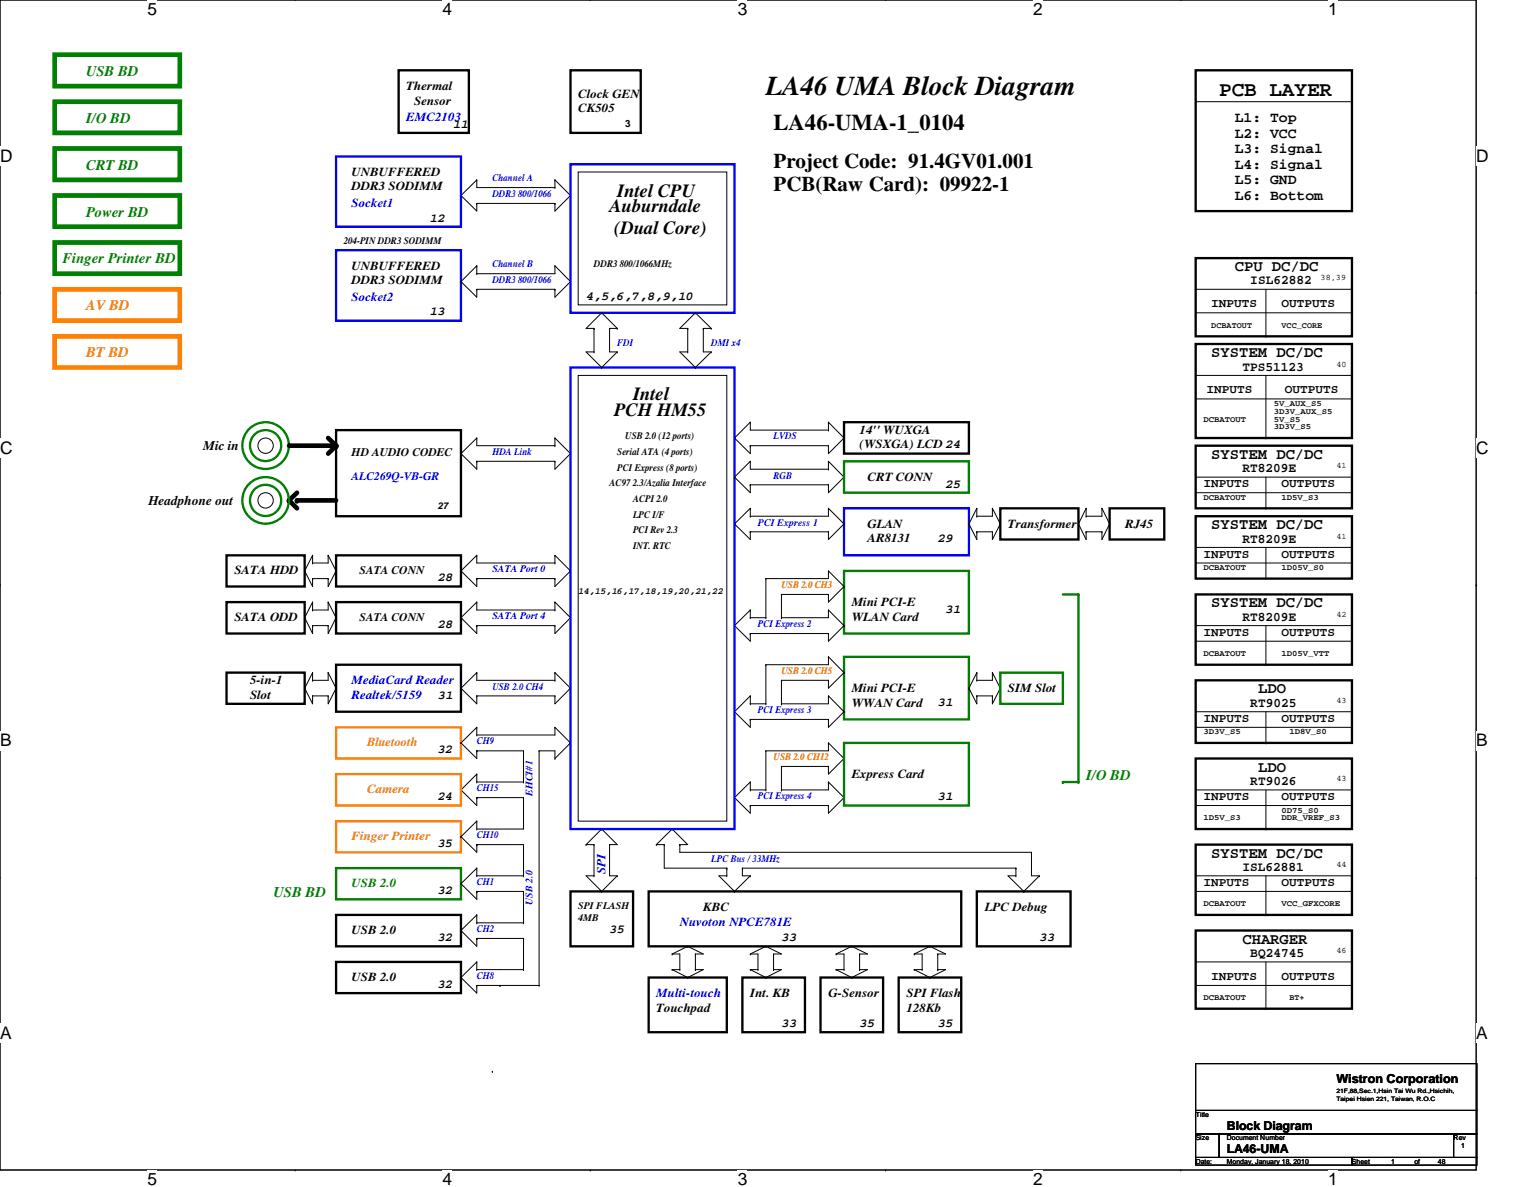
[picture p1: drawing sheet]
<svg xmlns="http://www.w3.org/2000/svg" width="279mm" height="216mm" viewBox="0 0 279 216" stroke-linecap="round" stroke-linejoin="round" font-family="sans-serif">
<path d="M0 0h268.7v212.8h-268.7z" fill="none" stroke="#000" stroke-width=".18"/>
<g fill="#fff">
<path d="M26.8 0h1.8v3.5h-1.8z"/>
<path d="M26.8 212.8h1.8v3.1h-1.8z"/>
</g>
<path d="M53.7 0h.1M53.7 212.8h.1" fill="none" stroke="#000" stroke-width=".18"/>
<g fill="#fff">
<path d="M80.6 0h1.7v3.5h-1.7z"/>
<path d="M80.6 212.8h1.7v3.1h-1.7z"/>
</g>
<path d="M107.4 0h.1M107.4 212.8h.1" fill="none" stroke="#000" stroke-width=".18"/>
<g fill="#fff">
<path d="M134.3 0h1.7v3.5h-1.7z"/>
<path d="M134.3 212.8h1.7v3.1h-1.7z"/>
</g>
<path d="M161.2 0h.1M161.2 212.8h.1" fill="none" stroke="#000" stroke-width=".18"/>
<g fill="#fff">
<path d="M188 0h1.8v3.5h-1.8z"/>
<path d="M188 212.8h1.8v3.1h-1.8z"/>
</g>
<path d="M214.9 0h.1M214.9 212.8h.1" fill="none" stroke="#000" stroke-width=".18"/>
<g fill="#fff">
<path d="M241.8 0h1.7v3.5h-1.7z"/>
<path d="M241.8 212.8h1.7v3.1h-1.7z"/>
<path d="M0 26.6h2.2v3.5h-2.2z"/>
<path d="M268.7 26.6h2.2v3.5h-2.2z"/>
<path d="M0 79.8h2.2v3.4h-2.2z"/>
<path d="M268.7 79.8h2.2v3.4h-2.2z"/>
</g>
<path d="M0 53.2h.1M268.7 53.2h.1" fill="none" stroke="#000" stroke-width=".18"/>
<g fill="#fff">
<path d="M0 133h2.1v3.4h-2.1z"/>
<path d="M268.7 133h2.1v3.4h-2.1z"/>
</g>
<path d="M0 106.4h.1M268.7 106.4h.1" fill="none" stroke="#000" stroke-width=".18"/>
<g fill="#fff">
<path d="M0 186.2h2.1v3.5h-2.1z"/>
<path d="M268.7 186.2h2.1v3.5h-2.1z"/>
</g>
<g fill="none" stroke="#000" stroke-width=".18">
<path d="M83.9 35.6h.1M83.9 35.6l2.9 2.8v-1.4M86.8 32.7h.1M86.8 37h.1M86.8 32.7v1.4h14.2M86.8 32.7l-2.9 2.9M86.8 37h14.2M101 32.7h.1M101 37h.1M101 34.1h.1M101 32.7v1.4M101 32.7l2.8 2.9"/>
<path d="M103.8 35.6h.1M103.8 35.6l-2.8 2.8v-1.4M105.2 31.3h27.1v24.2h-27.1zM83.9 51.2h.1M83.9 51.2l2.9 2.9v-1.5M86.8 49.8h.1M86.8 52.6h.1M86.8 48.3h.1M86.8 48.3v1.5M86.8 48.3l-2.9 2.9M86.8 52.6h14.2M101 52.6h.1"/>
<path d="M101 48.3h.1M101 48.3v1.5h-14.2M101 48.3l2.8 2.9M103.8 51.2h.1M103.8 51.2l-2.8 2.9v-1.5M108.1 59.7h.1M108.1 59.7v4.3M109.5 56.9h.1M109.5 56.9l-2.8 2.8h1.4M109.5 56.9l2.9 2.8M111 59.7h.1M111 59.7v4.3h1.4"/>
<path d="M111 59.7h1.4M112.4 59.7h.1M125.2 59.7h.1M125.2 59.7v4.3M126.6 56.9h.1M126.6 56.9l-2.9 2.8h1.5M126.6 56.9l2.9 2.8M128 59.7h.1M128 59.7h1.5M128 59.7v4.3h1.5M129.5 59.7h.1M86.8 79.7h.1"/>
<path d="M86.8 79.7v1.4h14.2M86.8 79.7l-2.9 2.8M101 79.7h.1M101 79.7v1.4M101 79.7l2.8 2.8M105.2 68.3h27.1v81.1h-27.1zM108.1 64h.1M108.1 64h-1.4l2.8 2.8M109.5 66.8h.1M112.4 64h.1M112.4 64l-2.9 2.8M125.2 64h.1"/>
<path d="M125.2 64h-1.5l2.9 2.8M126.6 66.8h.1M129.5 64h.1M129.5 64l-2.9 2.8M133.7 79.7h.1M133.7 79.7l2.9 2.8v-1.4M136.6 76.8h.1M136.6 76.8v1.4h14.2M136.6 76.8l-2.9 2.9M150.8 76.8h.1M150.8 78.2h.1M150.8 76.8v1.4"/>
<path d="M150.8 76.8l2.8 2.9M153.6 79.7h.1M153.6 79.7l-2.8 2.8v-1.4M83.9 82.5h.1M83.9 82.5l2.9 2.8v-1.4M86.8 83.9h.1M86.8 83.9h14.2M101 83.9h.1M101 81.1h.1M103.8 82.5h.1M103.8 82.5l-2.8 2.8v-1.4M133.7 95.3h.1"/>
<path d="M133.7 86.8h.1M133.7 86.8l2.9 2.8v-1.4M133.7 95.3l2.9 2.8v-1.4M136.6 92.5h.1M136.6 96.7h.1M136.6 93.9h.1M136.6 81.1h.1M136.6 88.2h.1M136.6 83.9h.1M136.6 83.9v1.4h14.2M136.6 92.5v1.4M136.6 92.5l-2.9 2.8"/>
<path d="M136.6 96.7h14.2M136.6 81.1h14.2M136.6 88.2h14.2M136.6 83.9l-2.9 2.9M150.8 92.5h.1M150.8 96.7h.1M150.8 81.1h.1M150.8 88.2h.1M150.8 83.9h.1M150.8 85.3h.1M150.8 83.9v1.4M150.8 92.5v1.4h-14.2"/>
<path d="M150.8 92.5l2.8 2.8M150.8 83.9l2.8 2.9M153.6 95.3h.1M153.6 86.8h.1M153.6 86.8l-2.8 2.8v-1.4M153.6 95.3l-2.8 2.8v-1.4M176.4 95.3h.1M176.4 95.3l1.4 2.8v-1.4M177.8 92.5h.1M177.8 96.7h.1M177.8 93.9h.1M177.8 96.7h2.8"/>
<path d="M177.8 92.5l-1.4 2.8M177.8 92.5v1.4M180.6 96.7h.1M180.6 92.5h.1M180.6 92.5v1.4h-2.8M180.6 92.5l1.5 2.8M182.1 95.3h.1M182.1 95.3l-1.5 2.8v-1.4M196.3 95.3h.1M196.3 95.3l1.4 2.8v-1.4M197.7 92.5h.1M197.7 96.7h.1"/>
<path d="M197.7 93.9h.1M197.7 96.7h2.9M197.7 92.5l-1.4 2.8M197.7 92.5v1.4M200.6 96.7h.1M200.6 92.5h.1M200.6 92.5v1.4h-2.9M200.6 92.5l1.4 2.8M202 95.3h.1M202 95.3l-1.4 2.8v-1.4M55.5 103.8h.1M55.5 112.4h.1"/>
<path d="M55.5 103.8l1.4 2.9v-1.5M55.5 112.4l1.4 2.8v-1.4M56.9 101h.1M56.9 105.2h.1M56.9 102.4h.1M56.9 109.5h.1M56.9 113.8h.1M56.9 111h.1M56.9 101v1.4M56.9 109.5v1.5M56.9 105.2h2.8M56.9 113.8h2.8"/>
<path d="M56.9 101l-1.4 2.8M56.9 109.5l-1.4 2.9M59.7 105.2h.1M59.7 101h.1M59.7 113.8h.1M59.7 109.5h.1M59.7 101v1.4h-2.8M59.7 109.5v1.5h-2.8M59.7 101l1.5 2.8M59.7 109.5l1.5 2.9M61.2 103.8h.1M61.2 112.4h.1"/>
<path d="M61.2 103.8l-1.5 2.9v-1.5M61.2 112.4l-1.5 2.8v-1.4M83.9 103.8h.1M83.9 112.4h.1M83.9 103.8l2.9 2.9v-1.5M83.9 112.4l2.9 2.8v-1.4M86.8 105.2h.1M86.8 101h.1M86.8 113.8h.1M86.8 109.5h.1M86.8 101v1.4h14.2M86.8 109.5v1.5h14.2"/>
<path d="M86.8 105.2h14.2M86.8 101l-2.9 2.8M86.8 113.8h14.2M86.8 109.5l-2.9 2.9M101 105.2h.1M101 101h.1M101 102.4h.1M101 113.8h.1M101 109.5h.1M101 111h.1M101 101v1.4M101 109.5v1.5"/>
<path d="M101 101l2.8 2.8M101 109.5l2.8 2.9M103.8 103.8h.1M103.8 112.4h.1M103.8 103.8l-2.8 2.9v-1.5M103.8 112.4l-2.8 2.8v-1.4M133.7 113.8h.1M133.7 113.8l2.9 2.8v-1.4M136.6 111h.1M136.6 115.2h.1M136.6 112.4h.1M136.6 111v1.4"/>
<path d="M136.6 111l-2.9 2.8M136.6 115.2h14.2M136.6 112.4h2.8M139.4 105.2h.1M139.4 112.4h.1M139.4 105.2v7.2M142.2 112.4h.1M142.2 108.1h.1M142.2 108.1v4.3M142.2 108.1h8.6M150.8 111h.1M150.8 115.2h.1"/>
<path d="M150.8 119.5h.1M150.8 103.8h.1M150.8 108.1h.1M150.8 103.8v1.4h-11.4M150.8 111v1.4h-8.6M150.8 119.5v1.4h-11.4M150.8 111l2.8 2.8M150.8 119.5l2.8 2.8M150.8 103.8l2.8 2.9M153.6 113.8h.1M153.6 106.7h.1M153.6 106.7l-2.8 2.8v-1.4"/>
<path d="M153.6 113.8l-2.8 2.8v-1.4M55.5 125.2h.1M55.5 125.2l1.4 2.8v-1.4M56.9 122.3h.1M56.9 126.6h.1M56.9 123.7h.1M56.9 126.6h2.8M56.9 122.3l-1.4 2.9M56.9 122.3v1.4M59.7 126.6h.1M59.7 122.3h.1M59.7 122.3v1.4h-2.8"/>
<path d="M59.7 122.3l1.5 2.9M61.2 125.2h.1M61.2 125.2l-1.5 2.8v-1.4M83.9 125.2h.1M83.9 135.1h.1M83.9 125.2l2.9 2.8v-1.4M83.9 135.1l2.9 2.9v-1.4M86.8 126.6h.1M86.8 122.3h.1M86.8 133.7h.1M86.8 136.6h.1M86.8 132.3h.1"/>
<path d="M86.8 126.6h14.2M86.8 122.3l-2.9 2.9M86.8 122.3v1.4h14.2M86.8 132.3v1.4M86.8 136.6h8.5v5.6M86.8 132.3l-2.9 2.8M98.1 136.6h.1M98.1 136.6h2.9v1.4M98.1 136.6v42.6M101 126.6h.1M101 122.3h.1M101 123.7h.1"/>
<path d="M101 132.3h.1M101 138h.1M101 122.3v1.4M101 132.3v1.4h-14.2M101 122.3l2.8 2.9M101 132.3l2.8 2.8M103.8 125.2h.1M103.8 135.1h.1M103.8 125.2l-2.8 2.8v-1.4M103.8 135.1l-2.8 2.9M133.7 129.5h.1M133.7 129.5l2.9 2.8v-1.4"/>
<path d="M136.6 126.6h.1M136.6 130.9h.1M136.6 128h.1M136.6 126.6v1.4M136.6 126.6l-2.9 2.9M136.6 130.9h14.2M136.6 128h2.8M139.4 120.9h.1M139.4 128h.1M139.4 136.6h.1M139.4 120.9v7.1M139.4 136.6v7.1"/>
<path d="M142.2 128h.1M142.2 123.7h.1M142.2 139.4h.1M142.2 123.7h8.6M142.2 123.7v4.3M142.2 139.4v4.3M142.2 139.4h8.6M150.8 126.6h.1M150.8 130.9h.1M150.8 123.7h.1M150.8 135.1h.1M150.8 139.4h.1"/>
<path d="M150.8 135.1v1.5h-11.4M150.8 126.6v1.4h-8.6M150.8 126.6l2.8 2.9M150.8 135.1l2.8 2.9M153.6 129.5h.1M153.6 122.3h.1M153.6 138h.1M153.6 122.3l-2.8 2.9v-1.5M153.6 129.5l-2.8 2.8v-1.4M153.6 138l-2.8 2.8v-1.4M176.4 125.2h.1M176.4 125.2l1.4 2.8v-1.4"/>
<path d="M177.8 122.3h.1M177.8 126.6h.1M177.8 123.7h.1M177.8 126.6h2.8M177.8 122.3v1.4M177.8 122.3l-1.4 2.9M180.6 126.6h.1M180.6 122.3h.1M180.6 122.3v1.4h-2.8M180.6 122.3l1.5 2.9M182.1 125.2h.1M182.1 125.2l-1.5 2.8v-1.4"/>
<path d="M0 159.6h.1M83.9 143.7h.1M83.9 152.2h.1M83.9 143.7l2.9 2.8v-1.4M83.9 152.2l2.9 2.8v-1.4M86.8 142.2h.1M86.8 145.1h.1M86.8 140.8h.1M86.8 159.3h.1M86.8 157.9h.1M86.8 150.8h.1M86.8 153.6h.1"/>
<path d="M86.8 149.4h.1M86.8 140.8v1.4M86.8 149.4v1.4M86.8 157.9v1.4M86.8 153.6h8.5v5.7M86.8 159.3h8.5M86.8 142.2h8.5M86.8 145.1h8.5M86.8 140.8l-2.9 2.9M86.8 157.9l-2.9 2.8M86.8 149.4l-2.9 2.8M95.3 159.3h.1"/>
<path d="M95.3 142.2h.1M95.3 145.1h.1M95.3 145.1v5.7h-8.5M106.7 153.6h.1M106.7 153.6h1.4M108.1 159.3h.1M108.1 153.6h.1M108.1 159.3h-1.4l2.8 2.8M108.1 153.6v5.7M109.5 150.8h.1M109.5 150.8l2.9 2.8h-1.4M109.5 150.8l-2.8 2.8"/>
<path d="M111 153.6h.1M111 153.6v5.7h1.4M112.4 159.3h.1M112.4 159.3l-2.9 2.8M119.5 153.6h.1M119.5 153.6h1.4M120.9 153.6h.1M120.9 153.6v4.3h11.4M122.3 150.8h.1M122.3 150.8l2.9 2.8h-1.5M122.3 150.8l-2.8 2.8M123.7 153.6h.1"/>
<path d="M123.7 153.6v1.4h64M132.3 157.9h.1M132.3 159.3h.1M132.3 159.3h-1.4l2.8 2.8M132.3 157.9v1.4M133.7 145.1h.1M133.7 145.1l2.9 2.8v-1.4M135.1 157.9h.1M135.1 157.9h49.8M135.1 157.9v1.4h1.5M136.6 142.2h.1M136.6 146.5h.1"/>
<path d="M136.6 143.7h.1M136.6 159.3h.1M136.6 142.2v1.5M136.6 142.2l-2.9 2.9M136.6 146.5h14.2M136.6 143.7h2.8M136.6 159.3l-2.9 2.8M139.4 143.7h.1M142.2 143.7h.1M150.8 142.2h.1M150.8 146.5h.1M150.8 142.2v1.5h-8.6"/>
<path d="M150.8 142.2l2.8 2.9M153.6 145.1h.1M153.6 145.1l-2.8 2.8v-1.4M184.9 157.9h.1M184.9 159.3h.1M184.9 157.9v1.4M184.9 159.3h-1.4l2.9 2.8M187.7 155h.1M187.7 155v4.3h1.5M189.2 159.3h.1M189.2 159.3l-2.8 2.8M268.7 159.6h.1"/>
<path d="M83.9 177.8h.1M83.9 160.7h.1M83.9 169.2h.1M83.9 160.7l2.9 2.9v-1.5M83.9 169.2l2.9 2.9v-1.4M83.9 177.8l2.9 2.8v-1.4M86.8 179.2h.1M86.8 176.4h.1M86.8 175h.1M86.8 170.7h.1M86.8 162.1h.1M86.8 167.9h.1"/>
<path d="M86.8 166.4h.1M86.8 166.4v1.5M86.8 175v1.4M86.8 179.2h11.3M86.8 176.4h8.5M86.8 175l-2.9 2.8M86.8 162.1h8.5v5.8M86.8 170.7h8.5M86.8 167.9h8.5M86.8 166.4l-2.9 2.8M91 179.2h.1M95.3 176.4h.1"/>
<path d="M95.3 170.7h.1M95.3 167.9h.1M95.3 170.7v5.7M98.1 179.2h.1M109.5 162.1h.1M122.3 176.4h.1M122.3 173.5h.1M122.3 176.4h1.4M122.3 173.5h1.4v2.9M122.3 176.4l2.9 1.4M123.7 176.4h.1M125.2 172.1h.1"/>
<path d="M125.2 177.8h.1M125.2 172.1l2.8 1.4h-1.4M125.2 172.1l-2.9 1.4M126.6 173.5h.1M126.6 176.4h.1M126.6 176.4h1.4l-2.8 1.4M126.6 173.5v2.9M133.7 162.1h.1M136.6 176.4h.1M136.6 173.5h.1M136.6 176.4h1.4M136.6 173.5h1.4v2.9"/>
<path d="M136.6 176.4l2.8 1.4M138 176.4h.1M139.4 172.1h.1M139.4 177.8h.1M139.4 172.1l2.8 1.4h-1.4M139.4 172.1l-2.8 1.4M140.8 173.5h.1M140.8 176.4h.1M140.8 176.4h1.4l-2.8 1.4M140.8 173.5v2.9M152.2 176.4h.1M152.2 173.5h.1"/>
<path d="M152.2 176.4h1.4M152.2 173.5h1.4v2.9M152.2 176.4l2.8 1.4M153.6 176.4h.1M155 172.1h.1M155 177.8h.1M155 172.1l2.9 1.4h-1.4M155 172.1l-2.8 1.4M156.5 173.5h.1M156.5 176.4h.1M156.5 176.4h1.4l-2.9 1.4M156.5 173.5v2.9"/>
<path d="M166.4 176.4h.1M166.4 173.5h.1M166.4 176.4h1.5M166.4 173.5h1.5v2.9M166.4 176.4l2.8 1.4M167.9 176.4h.1M169.2 172.1h.1M169.2 177.8h.1M169.2 172.1l2.9 1.4h-1.4M169.2 172.1l-2.8 1.4M170.7 173.5h.1M170.7 176.4h.1"/>
<path d="M170.7 176.4h1.4l-2.9 1.4M170.7 173.5v2.9M186.4 162.1h.1M89.6 194.9h.1M217.6 193.5h51.2v8.5h-51.2zM217.6 202h51.2v4.2h-51.2zM217.6 206.2h4.3v4.3h-4.3zM217.6 210.5h28.5v1.4h-28.5zM221.9 206.2h42.7v4.3h-42.7zM246.1 210.5h22.7v1.4h-22.7zM264.6 206.2h4.2v4.3h-4.2z"/>
<circle cx="48.3" cy="81.1" r="1.4"/>
<circle cx="48.3" cy="91" r="1.4"/>
</g>
<g fill="none" stroke="#000" stroke-width=".42">
<path d="M72.6 12.8h12.7v11.4h-12.7zM103.8 12.8h12.8v11.4h-12.8zM61.2 78.2h22.7v15.7h-22.7zM153.6 76.8h22.8v5.7h-22.8zM182.1 92.5h14.2v5.6h-14.2zM202 92.5h9.9v5.6h-9.9zM41.2 101h14.3v5.7h-14.3zM41.2 109.5h14.3v5.7h-14.3zM61.2 101h22.7v5.7h-22.7zM61.2 109.5h22.7v5.7h-22.7zM41.2 122.3h14.3v5.7h-14.3zM61.2 120.9h22.7v8.6h-22.7z"/>
<path d="M61.2 166.4h22.7v5.7h-22.7zM61.2 175h22.7v5.6h-22.7zM103.8 162.1h11.4v10h-11.4zM118.1 177.8h14.2v9.9h-14.2zM118.1 162.1h56.9v10h-56.9zM135.1 177.8h11.4v9.9h-11.4zM149.4 177.8h11.3v9.9h-11.3zM163.6 177.8h11.4v9.9h-11.4zM177.8 162.1h17.1v10h-17.1z"/>
</g>
<path d="M61.2 28.4h22.7v12.8h-22.7zM103.8 29.9h29.9v27h-29.9zM61.2 45.5h22.7v12.8h-22.7zM103.8 66.8h29.9v84h-29.9zM153.6 92.5h22.8v8.5h-22.8z" fill="none" stroke="#00f" stroke-width=".42"/>
<g fill="none" stroke="#008000" stroke-width=".42">
<path d="M153.6 83.9h22.8v5.7h-22.8zM153.6 103.8h22.8v11.4h-22.8zM153.6 119.5h22.8v11.4h-22.8zM193.5 108.1h2.8M153.6 135.1h22.8v11.4h-22.8zM182.1 122.3h11.4v5.7h-11.4zM61.2 157.9h22.7v5.7h-22.7z"/>
<circle cx="48.3" cy="81" r="4.2"/>
<circle cx="48.3" cy="91" r="4.2"/>
<circle cx="48.3" cy="91" r="2.84"/>
<circle cx="48.3" cy="81" r="2.83"/>
</g>
<path d="M61.2 132.3h22.7v5.7h-22.7zM61.2 140.8h22.7v5.7h-22.7zM61.2 149.4h22.7v5.6h-22.7z" fill="none" stroke="#ff8000" stroke-width=".42"/>
<path d="M59.7 79.7l1.5 1.4M52.6 81.1h8.6M54.1 91h7.1M54.1 89.6l-1.5 1.4 1.5 1.5M61.2 81.1l-1.5 1.4" fill="none" stroke="#000" stroke-width=".85"/>
<g fill="#000">
<circle cx="52.6" cy="91" r=".42"/>
<circle cx="54.1" cy="91" r=".42"/>
<circle cx="61.2" cy="81.1" r=".42"/>
</g>
<circle cx="196.3" cy="108.1" r=".21" fill="#008000"/>
<path d="M196.3 108.1v34.1" fill="none" stroke="#008000" stroke-width=".42"/>
<circle cx="196.3" cy="142.2" r=".21" fill="#008000"/>
<path d="M193.5 142.2h2.8" fill="none" stroke="#008000" stroke-width=".42"/>
<circle cx="193.5" cy="142.2" r=".21" fill="#008000"/>
<path d="M9.9 9.9h22.8v5.8h-22.8zM9.9 18.5h22.8v5.7h-22.8zM9.9 27h22.8v5.7h-22.8zM9.9 35.6h22.8v5.6h-22.8zM9.9 44.1h22.8v5.7h-22.8z" fill="none" stroke="#008000" stroke-width=".85"/>
<path d="M9.9 52.6h22.8v5.7h-22.8zM9.9 61.2h22.8v5.6h-22.8z" fill="none" stroke="#ff8000" stroke-width=".85"/>
<g fill="none" stroke="#000" stroke-width=".18">
<path d="M217.6 18.5h28.5M246.1 18.5h.1M217.6 52.6h28.5M217.6 56.9h28.5M230.4 52.6v8.6M246.1 52.6h.1M246.1 56.9h.1M217.6 72.6h28.5M217.6 68.3h28.5M230.4 61.2h.1M230.4 79.7h.1M230.4 68.3v11.4"/>
<path d="M246.1 72.6h.1M246.1 68.3h.1M217.6 89.6h28.5M217.6 86.8h28.5M217.6 99.6h28.5M230.4 92.5h.1M230.4 86.8v5.7M230.4 99.6v5.6M246.1 89.6h.1M246.1 86.8h.1M246.1 99.6h.1M217.6 113.8h.1"/>
<path d="M217.6 113.8h28.5M217.6 116.6h28.5M217.6 102.4h28.5M230.4 105.2h.1M230.4 113.8v7.1M246.1 116.6h.1M246.1 102.4h.1M217.6 129.5h28.5M217.6 132.3h28.5M230.4 120.9h.1M230.4 135.1h.1M230.4 129.5v5.6"/>
<path d="M246.1 129.5h.1M246.1 132.3h.1M217.6 159.3h.1M217.6 146.5h28.5M217.6 143.7h28.5M217.6 159.3h28.5M230.4 150.8h.1M230.4 143.7v7.1M230.4 159.3v7.1M246.1 146.5h.1M246.1 143.7h.1M217.6 175h.1"/>
<path d="M217.6 175h28.5M217.6 179.2h28.5M217.6 162.1h28.5M230.4 166.4h.1M230.4 175v8.5M246.1 179.2h.1M246.1 162.1h.1M230.4 183.5h.1"/>
</g>
<path d="M217.6 12.8h28.5v25.6h-28.5zM217.6 46.9h28.5v14.3h-28.5zM217.6 62.6h28.5v17.1h-28.5zM217.6 81.1h28.5v11.4h-28.5zM217.6 93.9h28.5v11.3h-28.5zM217.6 108.1h28.5v12.8h-28.5zM217.6 123.7h28.5v11.4h-28.5zM217.6 138h28.5v12.8h-28.5zM217.6 153.6h28.5v12.8h-28.5zM217.6 169.2h28.5v14.3h-28.5z" fill="none" stroke="#000" stroke-width=".42"/>
<text font-size="5" x="139.4" y="17.2">LA46 UMA Block Diagram</text>
<text font-size="4.1" x="140.8" y="23.7">LA46-UMA-1_0104</text>
<g font-size="3.8">
<text x="221.9" y="17.4">PCB LAYER</text>
<text x="140.8" y="30.5">Project Code: 91.4GV01.001</text>
<text x="140.8" y="34.8">PCB(Raw Card): 09922-1</text>
</g>
<g font-size="3.4">
<text x="112.4" y="35.8">Intel CPU</text>
<text x="111" y="38.6">Auburndale</text>
<text x="111.8" y="42.5">(Dual Core)</text>
<text x="111.8" y="75.6">PCH HM55</text>
<text x="115.2" y="72.7">Intel</text>
</g>
<g font-size="3.1">
<text x="26.8" y="2.8">5</text>
<text x="80.6" y="2.8">4</text>
<text x="134.3" y="2.8">3</text>
<text x="188" y="2.8">2</text>
<text x="241.8" y="2.8">1</text>
<text x="0" y="29.4">D</text>
<text x="268.7" y="29.4">D</text>
<text x="0" y="82.5">C</text>
<text x="268.7" y="82.5">C</text>
<text x="0" y="135.8">B</text>
<text x="268.7" y="135.8">B</text>
<text x="0" y="189">A</text>
<text x="268.7" y="189">A</text>
<text x="26.8" y="215.6">5</text>
<text x="80.6" y="215.6">4</text>
<text x="134.3" y="215.6">3</text>
<text x="188" y="215.6">2</text>
<text x="241.8" y="215.6">1</text>
</g>
<g font-size="2.8">
<text x="224.7" y="49.3">CPU DC/DC</text>
<text x="220.5" y="64.9">SYSTEM DC/DC</text>
<text x="220.5" y="83.4">SYSTEM DC/DC</text>
<text x="220.5" y="96.3">SYSTEM DC/DC</text>
<text x="220.5" y="110.5">SYSTEM DC/DC</text>
<text x="229" y="126.1">LDO</text>
<text x="229" y="140.3">LDO</text>
<text x="220.5" y="156">SYSTEM DC/DC</text>
<text x="226.1" y="171.6">CHARGER</text>
</g>
<g font-size="2.7" fill="#008000">
<text x="15.7" y="13.8">USB BD</text>
<text x="15.7" y="22.3">I/O BD</text>
<text x="15.7" y="30.9">CRT BD</text>
<text x="15.7" y="39.4">Power BD</text>
<text x="11.4" y="47.9">Finger Printer BD</text>
<text x="197.7" y="141.8">I/O BD</text>
<text x="49.8" y="163.2">USB BD</text>
</g>
<g font-size="2.7">
<text x="224.7" y="22.1">L1: Top</text>
<text x="224.7" y="27.9">L3: Signal</text>
<text x="224.7" y="25">L2: VCC</text>
<text x="224.7" y="33.5">L5: GND</text>
<text x="224.7" y="30.7">L4: Signal</text>
<text x="224.7" y="36.4">L6: Bottom</text>
</g>
<g font-size="2.7" fill="#ff8000">
<text x="15.7" y="56.5">AV BD</text>
<text x="15.7" y="65">BT BD</text>
</g>
<g font-size="2.4">
<text x="227.6" y="51.7">ISL62882</text>
<text x="226.1" y="67.4">TPS51123</text>
<text x="37" y="81.9">Mic in</text>
<text x="226.1" y="85.9">RT8209E</text>
<text x="27" y="91.8">Headphone out</text>
<text x="226.1" y="98.7">RT8209E</text>
<text x="226.1" y="112.9">RT8209E</text>
<text x="227.6" y="128.5">RT9025</text>
<text x="227.6" y="142.7">RT9026</text>
<text x="226.1" y="158.4">ISL62881</text>
<text x="227.6" y="174.1">BQ24745</text>
</g>
<g font-size="2.2">
<text x="74" y="16.3">Thermal</text>
<text x="105.2" y="17.7">Clock GEN</text>
<text x="75.4" y="19.1">Sensor</text>
<text x="82.5" y="23.2">11</text>
<text x="105.2" y="20.4">CK505</text>
<text x="64" y="32">UNBUFFERED</text>
<text x="64" y="34.6">DDR3 SODIMM</text>
<text x="78.2" y="40.3">12</text>
<text x="64" y="49">UNBUFFERED</text>
<text x="64" y="51.7">DDR3 SODIMM</text>
<text x="78.2" y="57.4">13</text>
<text x="106.7" y="54.5">4,5,6,7,8,9,10</text>
<text x="220.5" y="55.9">INPUTS</text>
<text x="233.3" y="55.9">OUTPUTS</text>
<text x="219.6" y="71.5">INPUTS</text>
<text x="233.8" y="71.5">OUTPUTS</text>
<text x="156.5" y="78.9">14'' WUXGA</text>
<text x="156.5" y="81.5">(WSXGA) LCD 24</text>
<text x="157.9" y="87.4">CRT CONN</text>
<text x="172.1" y="88.7">25</text>
<text x="219" y="88.6">INPUTS</text>
<text x="233.3" y="88.6">OUTPUTS</text>
<text x="157.9" y="96">GLAN</text>
<text x="183.5" y="96">Transformer</text>
<text x="204.8" y="96">RJ45</text>
<text x="157.9" y="98.6">AR8131</text>
<text x="170.7" y="98.6">29</text>
<text x="219" y="101.4">INPUTS</text>
<text x="233.3" y="101.4">OUTPUTS</text>
<text x="42.7" y="104.5">SATA HDD</text>
<text x="79.7" y="105.7">28</text>
<text x="42.7" y="113">SATA ODD</text>
<text x="155" y="113">WLAN Card</text>
<text x="155" y="110.2">Mini PCI-E</text>
<text x="172.1" y="111.4">31</text>
<text x="79.7" y="114.3">28</text>
<text x="219" y="115.7">INPUTS</text>
<text x="233.3" y="115.7">OUTPUTS</text>
<text x="45.5" y="124.4">5-in-1</text>
<text x="155" y="125.8">Mini PCI-E</text>
<text x="183.5" y="125.8">SIM Slot</text>
<text x="45.5" y="127.1">Slot</text>
<text x="79.7" y="127.1">31</text>
<text x="155" y="128.7">WWAN Card</text>
<text x="170.7" y="128.5">31</text>
<text x="219" y="131.3">INPUTS</text>
<text x="233.3" y="131.3">OUTPUTS</text>
<text x="79.7" y="137">32</text>
<text x="155" y="141.5">Express Card</text>
<text x="79.7" y="145.6">24</text>
<text x="170.7" y="145.6">31</text>
<text x="219" y="145.5">INPUTS</text>
<text x="233.3" y="145.5">OUTPUTS</text>
<text x="79.7" y="154.1">35</text>
<text x="219" y="161.2">INPUTS</text>
<text x="233.3" y="161.2">OUTPUTS</text>
<text x="79.7" y="162.6">32</text>
<text x="128" y="165.7">KBC</text>
<text x="179.2" y="165.7">LPC Debug</text>
<text x="64" y="169.9">USB 2.0</text>
<text x="79.7" y="171.2">32</text>
<text x="111" y="169.8">35</text>
<text x="142.2" y="171.2">33</text>
<text x="189.2" y="171.2">33</text>
<text x="64" y="178.4">USB 2.0</text>
<text x="79.7" y="179.7">32</text>
<text x="220.5" y="178.2">INPUTS</text>
<text x="233.3" y="178.2">OUTPUTS</text>
<text x="119.5" y="184.1">Touchpad</text>
<text x="136.6" y="181.3">Int. KB</text>
<text x="150.8" y="181.3">G-Sensor</text>
<text x="165" y="181.3">SPI Flash</text>
<text x="165" y="184">128Kb</text>
<text x="142.2" y="186.8">33</text>
<text x="156.5" y="186.8">35</text>
<text x="170.7" y="186.8">35</text>
<text x="243.2" y="196.9">Wistron Corporation</text>
<text x="223.3" y="209.8">LA46-UMA</text>
<text x="223.3" y="205.5">Block Diagram</text>
</g>
<g font-size="2.2" fill="#00f">
<text x="74" y="22">EMC2103</text>
<text x="64" y="37.6">Socket1</text>
<text x="64" y="54.7">Socket2</text>
<text x="64" y="124.4">MediaCard Reader</text>
<text x="64" y="127.1">Realtek/5159</text>
<text x="110.2" y="159" transform="rotate(-90 110.2 159)">SPI</text>
<text x="123.7" y="168.5">Nuvoton NPCE781E</text>
<text x="119.5" y="181.3">Multi-touch</text>
</g>
<g font-size="2.2" fill="#ff8000">
<text x="66.8" y="135.8">Bluetooth</text>
<text x="66.8" y="144.3">Camera</text>
<text x="64" y="152.9">Finger Printer</text>
</g>
<text font-size="2.2" fill="#008000" x="64" y="161.4">USB 2.0</text>
<g font-size="2.1">
<text x="64" y="83">HD AUDIO CODEC</text>
<text x="65.4" y="104.4">SATA CONN</text>
<text x="65.4" y="112.9">SATA CONN</text>
</g>
<text font-size="2.1" fill="#00f" x="64" y="87.3">ALC269Q-VB-GR</text>
<g font-size="1.8">
<text x="113.8" y="23">3</text>
<text x="62.6" y="44.4">204-PIN DDR3 SODIMM</text>
<text x="108.1" y="48.6">DDR3 800/1066MHz</text>
<text x="112.4" y="82.8">Serial ATA (4 ports)</text>
<text x="113.8" y="79.9">USB 2.0 (12 ports)</text>
<text x="111" y="88.5">AC97 2.3/Azalia Interface</text>
<text x="112.4" y="85.6">PCI Express (8 ports)</text>
<text x="115.2" y="91.3">ACPI 2.0</text>
<text x="115.2" y="94.1">LPC I/F</text>
<text x="115.2" y="99.8">INT. RTC</text>
<text x="115.2" y="97">PCI Rev 2.3</text>
<text x="105.2" y="165.3">SPI FLASH</text>
<text x="105.2" y="167.4">4MB</text>
</g>
<g font-size="1.8" fill="#00f">
<text x="89.6" y="35.8">DDR3 800/1066</text>
<text x="89.6" y="33">Channel A</text>
<text x="89.6" y="48.6">Channel B</text>
<text x="89.6" y="51.5">DDR3 800/1066</text>
<text x="112.4" y="62.9">FDI</text>
<text x="129.5" y="62.9">DMI x4</text>
<text x="89.6" y="82.8">HDA Link</text>
<text x="140.8" y="79.9">LVDS</text>
<text x="140.8" y="87">RGB</text>
<text x="138" y="95.6">PCI Express 1</text>
<text x="89.6" y="104.1">SATA Port 0</text>
<text x="89.6" y="112.6">SATA Port 4</text>
<text x="138" y="114">PCI Express 2</text>
<text x="89.6" y="125.4">USB 2.0 CH4</text>
<text x="138" y="129.7">PCI Express 3</text>
<text x="86.8" y="135.4">CH9</text>
<text x="86.8" y="143.9">CH15</text>
<text x="96.9" y="144.8" transform="rotate(-90 96.9 144.8)">EHCI#1</text>
<text x="138" y="145.4">PCI Express 4</text>
<text x="86.8" y="152.5">CH10</text>
<text x="86.8" y="161">CH1</text>
<text x="129.5" y="156.7">LPC Bus / 33MHz</text>
<text x="96.9" y="164.6" transform="rotate(-90 96.9 164.6)">USB 2.0</text>
<text x="86.8" y="169.5">CH2</text>
<text x="86.8" y="178.1">CH8</text>
</g>
<g font-size="1.8" fill="#f00">
<text x="142.2" y="106.9">USB 2.0 CH3</text>
<text x="142.2" y="122.6">USB 2.0 CH5</text>
<text x="140.8" y="138.3">USB 2.0 CH12</text>
</g>
<g font-size="1.7">
<text x="79.7" y="92.6">27</text>
<text x="105.2" y="108.1">14,15,16,17,18,19,20,21,22</text>
</g>
<g font-size="1.5">
<text x="240.4" y="51">38,39</text>
<text x="220.5" y="59.6">DCBATOUT</text>
<text x="233.3" y="59.6">VCC_CORE</text>
<text x="243.2" y="66.7">40</text>
<text x="219" y="76.7">DCBATOUT</text>
<text x="231.9" y="75.2">3D3V_AUX_S5</text>
<text x="231.9" y="76.7">5V_S5</text>
<text x="231.9" y="73.8">5V_AUX_S5</text>
<text x="231.9" y="78.1">3D3V_S5</text>
<text x="243.2" y="85.1">41</text>
<text x="219" y="90.9">DCBATOUT</text>
<text x="233.3" y="90.9">1D5V_S3</text>
<text x="243.2" y="98">41</text>
<text x="219" y="103.7">DCBATOUT</text>
<text x="233.3" y="103.7">1D05V_S0</text>
<text x="243.2" y="112.2">42</text>
<text x="219" y="119.3">DCBATOUT</text>
<text x="233.3" y="119.3">1D05V_VTT</text>
<text x="243.2" y="127.8">43</text>
<text x="219" y="133.6">3D3V_S5</text>
<text x="234.7" y="133.6">1D8V_S0</text>
<text x="243.2" y="142">43</text>
<text x="219" y="149.2">1D5V_S3</text>
<text x="233.3" y="147.8">0D75_S0</text>
<text x="233.3" y="149.2">DDR_VREF_S3</text>
<text x="243.2" y="157.7">44</text>
<text x="219" y="164.8">DCBATOUT</text>
<text x="233.3" y="164.8">VCC_GFXCORE</text>
<text x="243.2" y="173.4">46</text>
<text x="219" y="181.9">DCBATOUT</text>
<text x="234.7" y="181.9">BT+</text>
</g>
<g font-size="1.3">
<text x="217.6" y="203.2">Title</text>
<text x="217.6" y="207.4">Size</text>
<text x="223.3" y="207.4">Document Number</text>
<text x="264.6" y="207.4">Rev</text>
<text x="266" y="208.9">1</text>
<text x="217.6" y="211.7">Date:</text>
<text x="223.3" y="211.7">Monday, January 18, 2010</text>
<text x="246.1" y="211.7">Sheet</text>
<text x="253.2" y="211.7">1</text>
<text x="257.5" y="211.7">of</text>
<text x="261.7" y="211.7">48</text>
</g>
<g font-size="1.1">
<text x="243.2" y="198.8">21F,88,Sec.1,Hsin Tai Wu Rd.,Hsichih,</text>
<text x="243.2" y="200.2">Taipei Hsien 221, Taiwan, R.O.C</text>
</g>
</svg>
